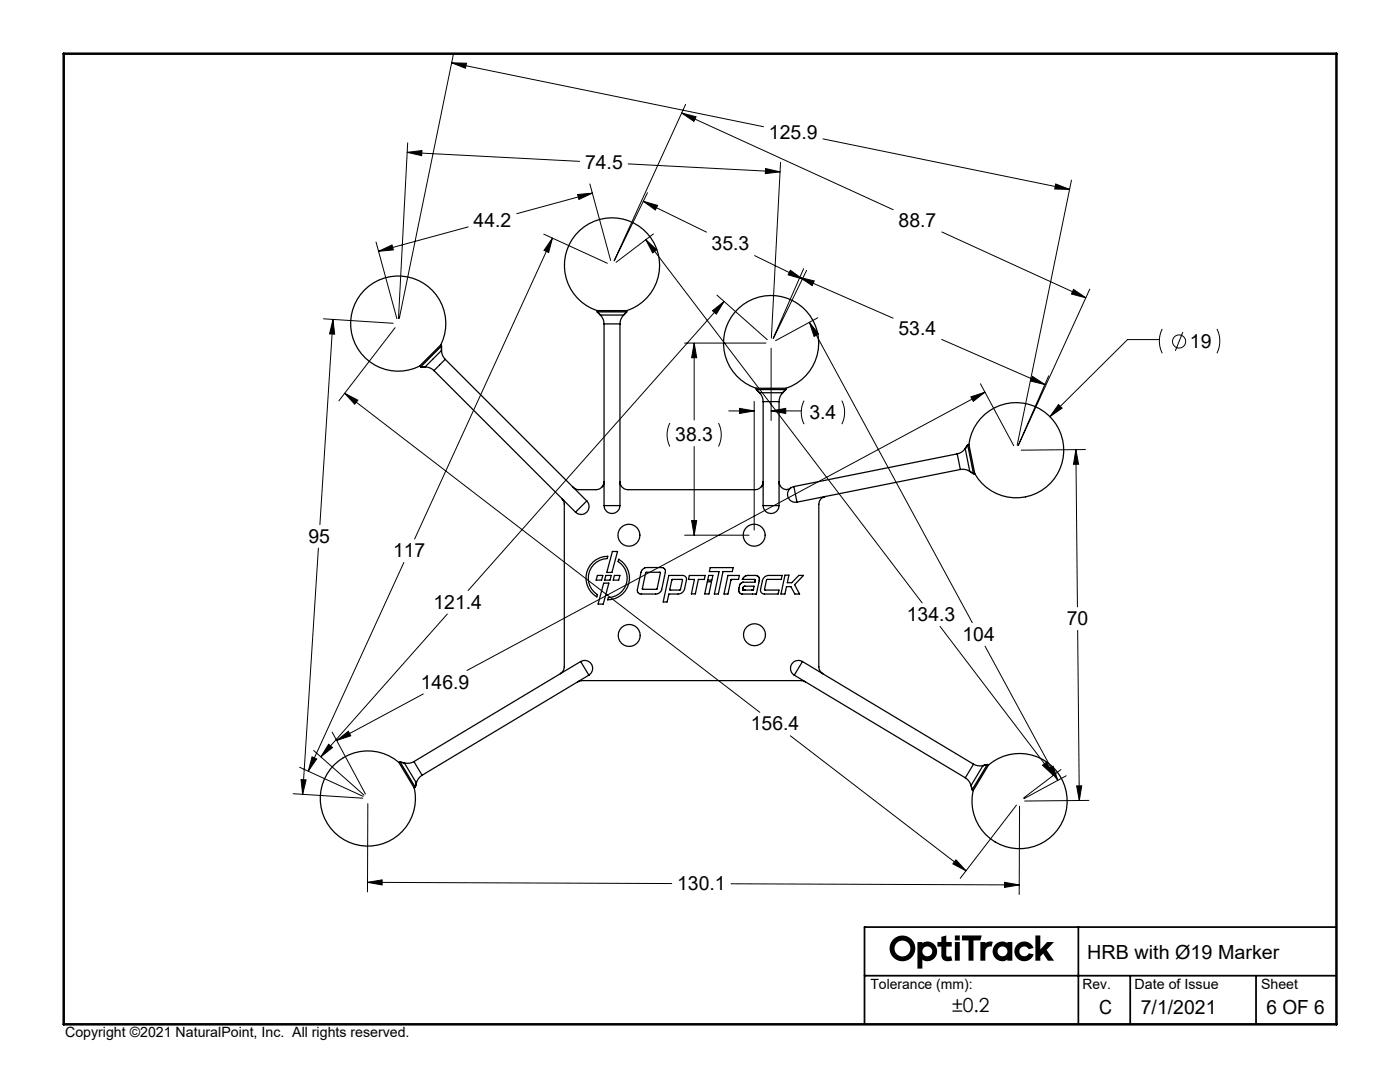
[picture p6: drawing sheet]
<svg xmlns="http://www.w3.org/2000/svg" width="279mm" height="216mm" viewBox="0 0 279 216" stroke-linecap="round" stroke-linejoin="round" font-family="sans-serif">
<path d="M172.5 194.7h94.2M215.2 185v19.4M225.6 194.7v9.7M250.7 194.7v9.7M266.7 185h-94.2v19.4" fill="none" stroke="#000" stroke-width=".35"/>
<path d="M12.7 10.7h254v193.7h-254z" fill="none" stroke="#000" stroke-width=".5"/>
<path d="M178.5 189.3a1.6 1.6 0 0 1 3.2 0 1.6 1.6 0 0 1-3.2 0zM177.5 189.2a2.6 2.6 0 0 0 5.2 0 2.6 2.6 0 0 0-5.2 0zM184.1 189.8a.98 .98 0 0 1 1.9 0 .98 .98 0 0 1-1.9 0zM183.1 188v5.3h1v-1.8l.1 .1a1.93 1.93 0 0 0 2.8-1.8 1.93 1.93 0 0 0-2.9-1.6v-.2zM187.9 186.9v1.1h-.8v.9h.8v1.7a1.44 1.44 0 0 0 2.2 1.1l-.3-.9-.7 .1-.2-.3v-1.7h1v-.9h-1v-1.3zM190.6 188v3.7h.9v-3.7zM190.6 186.7v1h.9v-1zM192 186.7v1h1.3v4h1v-4h1.4l.2-1zM195.7 188v3.7h.9l.1-2.2 .5-.5 .7-.1 .2-1h-.8l-.7 .3v-.2zM199.1 189.8a.98 .98 0 0 1 1.9 0 .98 .98 0 0 1-1.9 0zM198.6 188.5a1.93 1.93 0 0 0-.1 2.6 1.93 1.93 0 0 0 2.6 .4v.2h.9v-3.7h-.9v.2l-.3-.1a1.82 1.82 0 0 0-2.2 .4zM203.1 188.4a1.97 1.97 0 0 0 .3 3.1 1.97 1.97 0 0 0 2.9-1.1l-1-.2-.4 .5-.5 .1-.5-.2-.4-.3v-.8l.5-.6h.8l.5 .5 1-.3-.5-.6-.7-.5a1.96 1.96 0 0 0-2 .4zM206.6 186.7v5h1v-.8l.6-.6 .9 1.4h1.3l-1.5-2.2 1.4-1.5h-1.3l-1.4 1.4v-2.7z" fill-rule="evenodd" fill="#000"/>
<g fill="none" stroke="#000" stroke-width=".2">
<path d="M90.1 12.5l3 .1-.2 1zM90.1 12.5l62.3 12.8M90.5 10.7l-10.8 52.9M81.3 30.4l2.9-.4v1.1zM81.3 30.4l34.4 1.8M81.4 28.5l-1.9 35.1M115.3 38.8l2.9-.3-2.7 1.3zM117.7 36.7l4.2 15.3M118.2 38.5l-15.1 4.1M125.4 32.7l30.3 1.6M136 22.5l42.3 19.3M136 22.5l2.9 .8-.4 .9z"/>
<path d="M136.8 20.8l-14.2 31.2 6.6-13.5M152.8 33.6l2.9 .7-3 .3zM155.8 32.4l-1.9 35M164.2 27.7l49.3 10.1M210.7 36.7l2.8 1.1-3-.1zM213.8 35.9l-10.8 52.9M75 48.3l4.2 15.3M75.5 50.1l2.7-1.2 .3 1zM93.4 45.3l-17.9 4.8M108.5 46.7l12.7 5.8M110.3 47.5l-27.6 60.1M110.3 47.5l-.8 2.9-.9-.4z"/>
<path d="M128.4 40.2l12.6 6.1M128.4 40.2l2.8 .8-.4 .9zM128.9 47.8l2.2 2-.8 .7zM128.9 47.8l55.1 72.5M130.4 46.7l-7.5 5.6M143.1 58.9l10 8.9M150.6 51l9.5 4.7M157.7 53.9l2.4 1.8-2.8-.9zM159.6 55.4l2.9 .7-.4 .9zM159.6 55.4l18.6 8.1M160.4 53.6l-6.1 13.9M161 54l-6.7 13.5"/>
<path d="M188 46.3l28.7 13.1M214.3 57.7l2.4 1.7-2.9-.7zM217.5 57.7l-14.3 31.2 6.1-13.9M64.6 63.6l13.9 .9M66.5 63.7l.3 3-1-.1zM66.5 63.7l-2.7 41M68.8 78.5l82.8 63.6M68.8 78.5l2.6 1.4-.6 .8zM78.9 65.4l-11.3 14.6M136.6 68.5h16.3M138.5 68.5l.5 2.9h-1zM138.5 68.5v15.3"/>
<path d="M142.2 62l2.3-1.8-1.5 2.5zM144.5 60.2l-51.1 57.6M153.9 69.5v14.4M160.5 79.9a5.2 5.2 0 0 0 0 4.7M161.5 64.3l1.9 2.3-.9 .5zM161.5 64.3l32.5 59.9M163.2 63.4l-8.4 4.6M168 79.9a5.2 5.2 0 0 1 0 4.7M187.9 67.7l20.6 9M193.8 79.2l2.8-.9-2.4 1.8zM195.7 76.6l6.6 12.3M196.6 78.3l-103.4 55.5"/>
<path d="M206 75.1l2.5 1.6-2.9-.7zM231.4 67.8h-6.4l-15.5 15.3M231.9 65.6a5.4 5.4 0 0 0 0 4.9M236.1 66.3l-1.5 3.7M242.9 65.6a5.4 5.4 0 0 1 0 4.9M133.7 84.4a5.2 5.2 0 0 0 0 4.7M138.5 89.1v17.7M143.4 84.4a5.2 5.2 0 0 1 0 4.7M145.4 82h5.1M147.6 81.5l2.9 .5-2.9 .5zM150.5 80.1v25.7M153.9 82h6"/>
<path d="M153.9 82l2.9-.5v1zM211.2 80.7l.8 .7-2.5 1.7zM214.7 89.7l.6 2.9h-1.1zM214.7 89.7l.3 31.4M216.6 89.7l-12.8 .1M63.5 109.4l-3.1 49.1M80.6 112.2l-19.1 41.7M136.6 106.8h12.9M138 103.9h1l-.5 2.9zM84.5 138.5l-17.3 9.3M89.3 122.5l-25.3 28.5M187.6 125l22.6 29.7"/>
<path d="M196.6 128.9l14.5 26.8M215.1 125.8l.3 33.9M58.5 158.4l13.9 .9M59.8 153.1l12.7 5.8M60.1 155.6h1l-.7 2.9zM62.3 151l.9 .4-1.7 2.5zM62.6 149.8l10.1 8.9M65.6 148.5l.7 .7-2.3 1.8zM66.3 146.1l6.6 12.3M67.2 147.8l2.3-1.9 .5 .9zM157.7 146.8l35.1 27M208 152.7l.9-.6 1.3 2.6z"/>
<path d="M209.3 153.4l.9-.5 .9 2.8zM211.7 153.6l-7.4 5.6M212.8 154.8l-8.4 4.6M214.9 156.8h1l-.5 2.9zM217.3 159.7l-12.8 .1M73.3 176.1l3-.5v1zM73.3 176.1l60.7 .2M73.4 160.3l-.1 17.7M145.9 176.3l57.5 .3M190.8 171.6l2 2.2-2.6-1.4zM200.5 176.1l2.9 .5-2.9 .5zM202.9 160.7l-11.3 14.6"/>
<path d="M203.5 160.9l-.1 17.6"/>
<circle cx="235.3" cy="68.1" r="1.31"/>
</g>
<path d="M90.1 12.5l3 .1-.2 1zM210.7 36.7l2.8 1.1-3-.1zM66.5 63.7l.3 3-1-.1zM60.1 155.6h1l-.7 2.9zM73.3 176.1l3-.5v1zM200.5 176.1l2.9 .5-2.9 .5zM67.2 147.8l2.3-1.9 .5 .9zM193.8 79.2l2.8-.9-2.4 1.8zM190.8 171.6l2 2.2-2.6-1.4zM68.8 78.5l2.6 1.4-.6 .8zM211.2 80.7l-1.7 2.4 2.5-1.7zM214.7 89.7l.6 2.9h-1.1zM214.9 156.8h1l-.5 2.9zM75.5 50.1l2.7-1.2 .3 1zM115.3 38.8l2.9-.3-2.7 1.3zM128.4 40.2l2.8 .8-.4 .9zM157.7 53.9l2.4 1.8-2.8-.9zM159.6 55.4l2.9 .7-.4 .9zM206 75.1l2.5 1.6-2.9-.7zM152.8 33.6l2.9 .7-3 .3zM81.3 30.4l2.9-.4v1.1zM62.3 151l.9 .4-1.7 2.5zM110.3 47.5l-.8 2.9-.9-.4zM142.2 62l2.3-1.8-1.5 2.5zM65.6 148.5l.7 .7-2.3 1.8zM209.3 153.4l.9-.5 .9 2.8zM161.5 64.3l1.9 2.3-.9 .5zM208 152.7l.9-.6 1.3 2.6zM128.9 47.8l2.2 2-.8 .7zM214.3 57.7l2.4 1.7-2.9-.7zM136 22.5l2.9 .8-.4 .9zM153.9 82l2.9-.5v1zM147.6 81.5l2.9 .5-2.9 .5zM138 103.9h1l-.5 2.9zM138.5 68.5l.5 2.9h-1z" fill="#000"/>
<g fill="none" stroke="#000" stroke-width=".25">
<path d="M72.8 57.9a9.5 9.5 0 0 1 12.3-1 9.5 9.5 0 0 1 2.8 12l-2.6 2.6a6.1 6.1 0 0 1-4.9 2.5 9.5 9.5 0 0 1-9.5-5.4 9.5 9.5 0 0 1 1.9-10.7zM115.7 46a9.5 9.5 0 0 1 14.6 2.2 9.5 9.5 0 0 1-5.3 13.8h-3.7a6.1 6.1 0 0 1-5.2-1.7 9.5 9.5 0 0 1-.4-14.3zM83.8 73l.2 .2M84 73.2h.9M84.8 73.2a2.5 2.5 0 0 1 1.8 .8M84.8 73.2h-.8M86.6 74l25.5 25.5M87.9 68.9l.2 .1v.9M88.1 69.1l-4.1 4.1M88.1 69.1v.9M88.1 69.9l-3.3 3.3M88.1 69.9a2.5 2.5 0 0 0 .8 1.8"/>
<path d="M88.9 71.7l-2.3 2.3M88.9 71.7l5.8 5.8M94.7 77.6l22.4 22.4M119.2 62.2h5.8l-.6 .7M119.2 62v.2M119.2 62.2l.6 .7M119.2 62.2l.7 .7M119.8 62.9h4.7M119.8 62.9a2.5 2.5 0 0 1 .8 1.7M120.6 64.6h3.1M120.6 64.6v36.3M123.7 64.6v36.3"/>
<path d="M124.5 62.9a2.5 2.5 0 0 0-.8 1.7M125.1 62v.2l-.6 .7M147.4 61.5a9.5 9.5 0 0 1 14.7 2.2 9.5 9.5 0 0 1-5.4 13.8h-3.7a5.9 5.9 0 0 1-5.1-1.7 9.5 9.5 0 0 1-.5-14.3zM150.9 77.7l.7 .7M150.9 77.5v.2M151 77.7l.6 .7M151.6 78.4h4.6M151.6 78.4a2.5 2.5 0 0 1 .7 1.7M156.2 78.4a2.5 2.5 0 0 0-.7 1.7M156.8 77.7h-5.9M156.8 77.7l-.6 .7M156.8 77.5v.2l-.6 .7"/>
<path d="M112.1 99.5l2.8 2.7M112.2 99.5l.3 .5 .1 .6v32.5l-.3 1-.5 .3M112.2 99.5l.3 .5M114.4 97.2h.1M117.1 100l-2.2 2.2M117.1 100a1.59 1.59 0 0 1 0 2.2 1.59 1.59 0 0 1-2.2 0M120.5 96.6l-.3 .5M120.6 96.1a1.59 1.59 0 0 1-1.6 1.6h-3.5l-.7-.1-.4-.4M123.7 96.1a1.58 1.58 0 0 0 1.6 1.6M123.8 96.6v.1M152.2 96.6l-.3 .5M152.3 80.1h3.2"/>
<path d="M152.3 96.1a1.59 1.59 0 0 1-1.6 1.6h-25.4M152.3 80.1v20.8M155.5 80.1v20.8M155.6 96.7l-.1-.6a1.45 1.45 0 0 0 .7 1.4 1.45 1.45 0 0 0 1.6-.1M157.8 97.4a1.59 1.59 0 0 0-.5 1.9 1.59 1.59 0 0 0 1.8 .9M157.8 97.4l.6-.3 .7 3.1M164.5 99.1h-.1M164.7 99.1a1.57 1.57 0 0 0-1.3 1.5v32.5a1.59 1.59 0 0 0 .8 1.3M191 90.6l.7 3.1M191 90.6l-32.6 6.5M191.7 93.7a2.5 2.5 0 0 1 1.8 .4M191.7 93.7l-32.6 6.5"/>
<path d="M192.6 89.5l.9 4.6M192.6 89.5a2.5 2.5 0 0 1-1.6 1.1M193.1 88.8l1.2 5.7-.8-.5M193.1 88.8l-.5 .7M193.1 88.8l-.5 .8M193.4 88.7l-.3 .1M193.5 94.1l.8 .4h.2M195.7 83.5a9.5 9.5 0 0 1 14.2 0 9.5 9.5 0 0 1-1.6 14 9.5 9.5 0 0 1-13.8-3.2l-.6-3.1a6.7 6.7 0 0 1 0-4.8l1.1-2zM118.3 112.2a4.3 4.3 0 0 1 3-1.2l-.1 .5a3.9 3.9 0 0 0-3.7 2.8 3.9 3.9 0 0 0 1.7 4.3l-.1 .5a4.3 4.3 0 0 1-.8-6.9zM119.2 114.8h1.1l-.2 1h-1.1zM120.5 116.4h1l-1.1 4.1h-1zM120.6 100.9h3.1"/>
<path d="M120.6 100.9a1.59 1.59 0 0 0 1.5 1.6 1.59 1.59 0 0 0 1.6-1.6M120.9 114.8h1.1l-.3 1h-1zM122.2 110h1l-1.1 4.2h-1zM122.6 114.8h1.1l-.2 1h-1.1zM123.5 111.6a4.3 4.3 0 0 1 2 4.9 4.3 4.3 0 0 1-4.2 3.2l.1-.5a3.9 3.9 0 0 0 3.6-2.8 3.9 3.9 0 0 0-1.6-4.4zM128.2 113.6l.9-.4 3 .1 .6 .2 .1 .6-.7 3.5-.5 .7-.6 .2h-3.1l-.6-.3-.1-.6 .7-3.5zM128.9 114.2h2.9l-.7 3.4-2.9-.1zM133.5 114.8h2.7a.76 .76 0 0 1 .8 .9l-.4 1.8a1.33 1.33 0 0 1-1.3 1h-1.8l-.4 1.6h-.7zM134.1 115.7h2.1l-.5 2h-2zM135.8 117.6h.1M137.6 114.8h3.1l-.1 .8h-1.2l-.6 2.9h-.8l.6-2.9h-1.2zM141.2 116.1h.8l-.5 2.4h-.9z"/>
<path d="M141.4 114.8h.9l-.2 1h-.9zM141.7 113.3h4.6l-.1 .8h-1.9l-.9 4.4h-.8l.9-4.4h-1.9zM145.3 114.8h2.3l-.2 .8-1.5 .1-.6 2.8h-.8zM148.4 117.1l.2-.1h1.9l-.1 .6-.2 .1h-1.9zM148.4 115.2l.8-.4h1.7l.5 .3 .2 .6-.6 2.8h-2.9l-.5-.2-.2-.5 .1-.6 .2-.6 .3-.3 .3-.1h2.3l.1-.6h-2.6zM150.2 117.7h.1M152.3 100.9h3.2M152.3 100.9a1.59 1.59 0 0 0 1.6 1.6 1.59 1.59 0 0 0 1.6-1.6M152.5 115.3l.7-.5h2.9l-.2 .8h-2.7l-.2 .2-.4 1.9h2.9l-.2 .8h-2.8a.76 .76 0 0 1-.7-.9l.4-1.7zM156.7 114.8h.7l-.3 1.5h.9l1.4-1.5h1l-1.8 1.9 1 1.8h-1l-.8-1.4h-.8l-.4 1.4h-.7zM112.2 134.2l-.2 .1M115.3 136l-31.1 18.7"/>
<path d="M115.3 136l.8-.2h43.8l.8 .2M115.9 132l1.6 2.7M115.9 132a1.59 1.59 0 0 1 2.2 .5 1.59 1.59 0 0 1-.6 2.2M115.9 132l-33.3 20M117.5 134.7l-2.2 1.3M158.5 134.7l34.1 20.5M160.1 132l-1.6 2.7M160.1 132a1.59 1.59 0 0 0-2.1 .5 1.59 1.59 0 0 0 .5 2.2M160.1 132l34.2 20.5M163.9 134.2l.2 .2M66.7 152.6a9.3 9.3 0 0 1 13-.2l2 3.2a5.6 5.6 0 0 1 1.1 5.1 9.5 9.5 0 0 1-13.7 7.1 9.5 9.5 0 0 1-2.4-15.2zM79.6 152.2l.3-.2 .8 .2"/>
<path d="M80.7 152.2l2.4 4M80.7 152.3l-.8-.2 3 5M82.6 152a2.5 2.5 0 0 1-1.9 .2M82.6 152l1.6 2.7M82.9 157.1l-.2 .1M83.1 156.2l-.2 .8M83.1 156.2l-.2 .9M84.2 154.7a2.5 2.5 0 0 0-1.1 1.5M192.6 155.2a2.5 2.5 0 0 1 1.2 1.5M193.8 156.7l.2 .9 .2 .1M194.3 152.5l-1.7 2.7M194.3 152.5a2.5 2.5 0 0 0 1.9 .3"/>
<path d="M196.2 152.8l.8-.2-.9 .2M196.2 152.8l-2.4 3.9M197 152.5l-3 5.1-.2-.9M197 152.5l.3 .2M197 152.5l-.8 .3M197.3 152.6a9.5 9.5 0 0 1 14.9 3.5 9.5 9.5 0 0 1-7.9 13.2 9.5 9.5 0 0 1-10.1-11.6z"/>
<circle cx="125.5" cy="106.8" r="2.19"/>
<circle cx="150.5" cy="106.8" r="2.19"/>
<circle cx="125.6" cy="126.8" r="2.19"/>
<circle cx="150.6" cy="126.7" r="2.19"/>
</g>
<g font-size="3.9">
<text x="153.5" y="27.8">125.9</text>
<text x="116.8" y="33.7">74.5</text>
<text x="94.5" y="45.2">44.2</text>
<text x="179.3" y="45.3">88.7</text>
<text x="142" y="49.9">35.3</text>
<text x="179.3" y="66.9">53.4</text>
<text x="237.5" y="69.4">19</text>
<text x="161.5" y="83.6">3.4</text>
<text x="134.8" y="88">38.3</text>
<text x="61.5" y="108.3">95</text>
<text x="78.4" y="111.2">117</text>
<text x="86.5" y="121.4">121.4</text>
<text x="181" y="123.9">134.3</text>
<text x="212.9" y="124.7">70</text>
<text x="192.1" y="127.9">104</text>
<text x="84" y="137.4">146.9</text>
<text x="149.8" y="145.7">156.4</text>
<text x="135.1" y="177.6">130.1</text>
<text x="217" y="191.4">HRB with Ø19 Marker</text>
<text x="190" y="201.9">±0.2</text>
<text x="219.4" y="202.3">C</text>
<text x="227.7" y="202.3">7/1/2021</text>
<text x="252.8" y="202.3">6 OF 6</text>
</g>
<g font-size="2.8">
<text x="173.7" y="197.4">Tolerance (mm):</text>
<text x="216" y="197.4">Rev.</text>
<text x="226.4" y="197.4">Date of Issue</text>
<text x="251.7" y="197.4">Sheet</text>
<text x="13" y="207">Copyright ©2021 NaturalPoint, Inc. All rights reserved.</text>
</g>
</svg>
